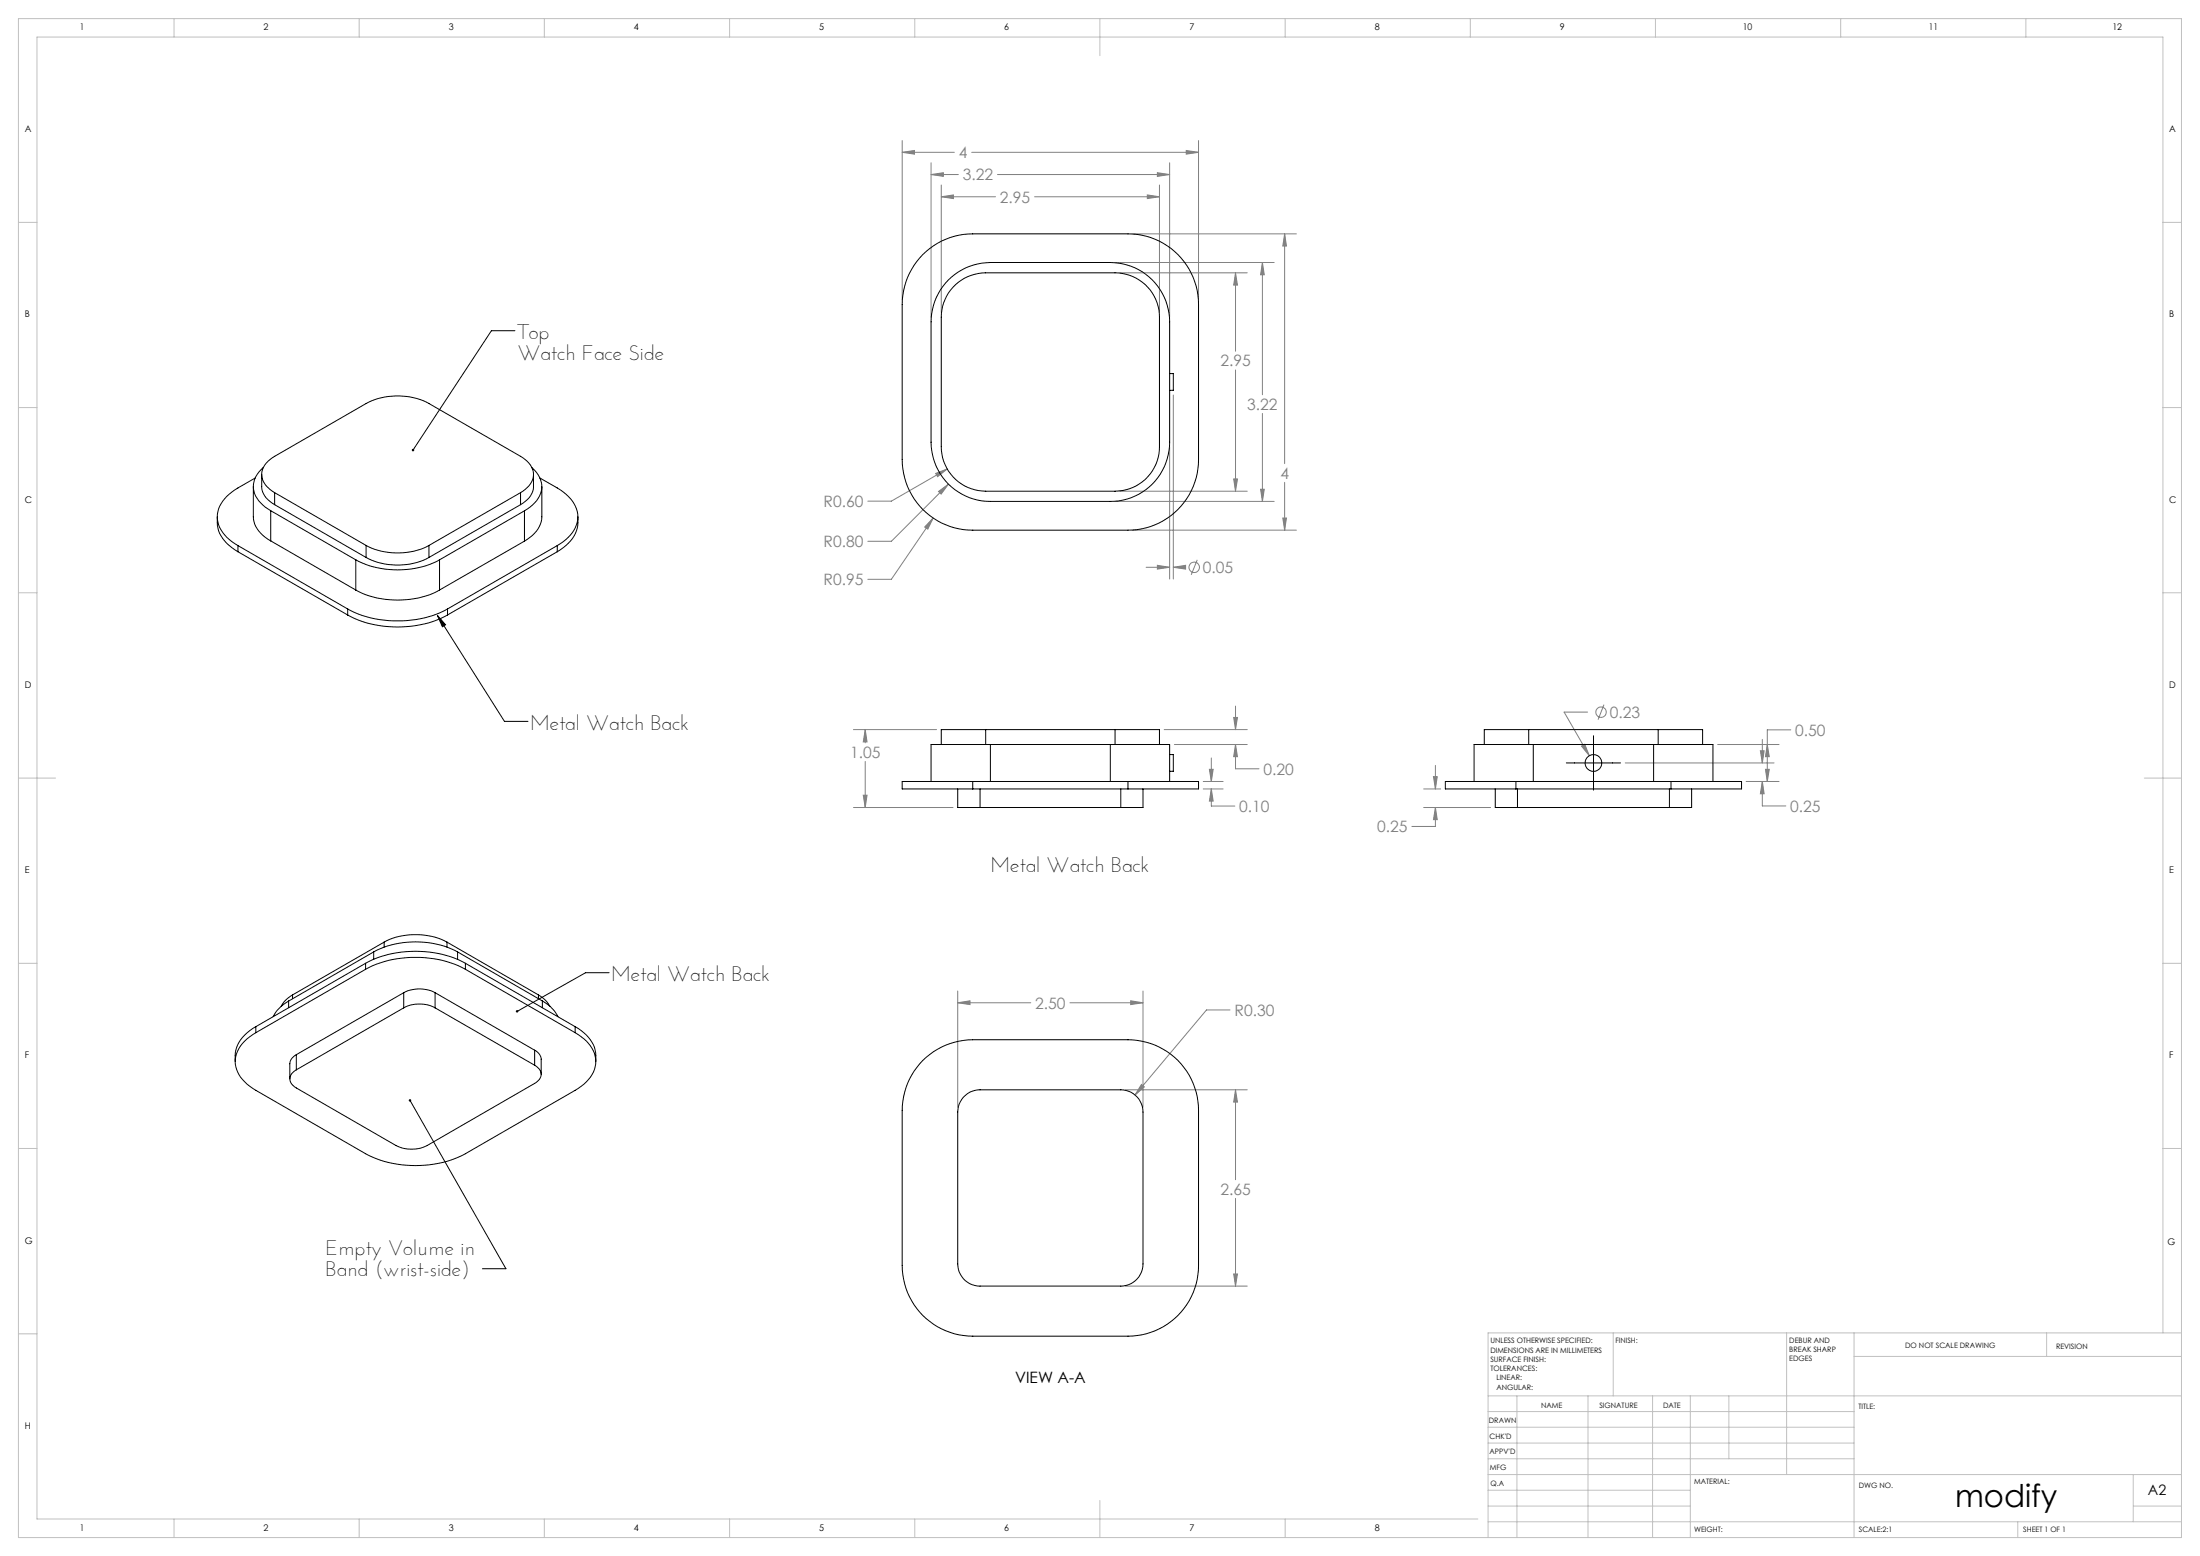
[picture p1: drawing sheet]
<svg xmlns="http://www.w3.org/2000/svg" width="594mm" height="420mm" viewBox="0 0 594 420" stroke-linecap="round" stroke-linejoin="round" font-family="sans-serif">
<g fill="none" stroke="#808080" stroke-width=".27">
<path d="M243.6 37.9v43M323.6 37.9v43M243.6 41.1l3.3-.5v1zM243.6 41.1h14.1M251.4 47.1l3.3-.5v1zM251.4 43.9v41.7M251.4 47.1h7.4M254.1 53.1l3.3-.5v1zM254.1 49.9v34.5M254.1 53.1h14.7M262.4 41.1h61.2M269.3 47.1h46.5"/>
<path d="M279.3 53.1h33.8M309.8 52.6l3.3 .5-3.3 .5zM312.5 46.6l3.3 .5-3.3 .5zM313.1 49.9v34.5M315.8 43.9v41.7M320.3 40.6l3.3 .5-3.3 .5zM301.1 70.9h42.9M302.3 73.6h34.5M305.8 63.1h44.2M333.6 73.6l.5 3.4h-1zM333.6 73.6v21.2M340.9 70.9l.4 3.3h-.9z"/>
<path d="M340.9 70.9v35.7M346.9 63.1l.4 3.3h-.9zM346.9 63.1v62M333.6 99.9v32.7M316.8 106.6v49.7M340.9 111.6v23.7M252 139.8l-1.5 3-.8-.5zM252 139.8l-11.3 16.6h-6.4M252.6 127.8l3.1-1.2-2.5 2.1zM253.4 132.7l2.7-2-2 2.7zM255.7 126.6l-15 8.7h-6.4M256.1 130.7l-15.4 15.4h-6.4"/>
<path d="M301.1 135.3h42.9M302.3 132.6h34.5M315.8 120.6v35.7M333.1 129.3h1l-.5 3.3zM340.4 132.1h.9l-.4 3.2zM346.4 139.8h.9l-.4 3.3zM346.9 130.2v12.9M305.8 143.1h44.2M309.5 153.1h6.3M312.5 152.6l3.3 .5-3.3 .5zM316.8 153.1l3.3-.5v1zM316.8 153.1h2"/>
<path d="M323.3 151.1l-1.7 4.1M230.4 196.9h22.5M233.6 196.9l.5 3.4h-1zM233.6 196.9v3.6M314.3 196.9h22.5M333.1 193.7h1l-.5 3.2zM333.6 190.6v6.3M428.7 192.2h-6.4l6.8 11.8M433.1 190.2l-1.6 4.1M475.8 199.6v6.3M483.5 197h-6.3v13.9M230.4 218h26.9"/>
<path d="M233.1 214.6h1l-.5 3.4zM233.6 205.5v12.5M317.1 201h19.7M324.9 213h5.3M324.9 210.9h5.3M326.5 207.7h1.1l-.5 3.2zM327.1 213l.5 3.2h-1.1zM327.1 213v4.6h6.3M327.1 204.6v6.3M333.6 201l.5 3.2h-1zM333.6 201v6.5h6.3M384.4 213h4.6"/>
<path d="M384.4 218h18M387 209.6h1.1l-.5 3.4zM387.6 218l.5 3.2h-1.1zM387.6 218v5.1h-6.4M387.6 206.6v6.4M427 201.4l.9-.5 1.2 3.1zM438.8 205.9h40.2M463.8 201h16.5M471.5 210.9h8.8M475.3 202.7h1l-.5 3.2zM475.8 210.9l.5 3.4h-1zM475.8 210.9v6.6h6.4"/>
<path d="M476.7 207.7h1l-.5 3.2zM477.2 201l.5 3.2h-1zM258.6 270.7l3.3-.6v1.1zM258.6 267.5v31.4M258.6 270.7h19.7M288.9 270.7h19.7M305.3 270.1l3.3 .6-3.3 .5zM308.6 267.5v31.4M332.1 272.6h-6.3l-19.3 23M303.9 294.2h32.9M308.2 292.7l.8 .7-2.5 2.2zM333.6 294.2l.5 3.3h-1z"/>
<path d="M333.6 294.2v24.2M333.6 323.5v23.7M303.9 347.2h32.9M333.1 343.9h1l-.5 3.3z"/>
<circle cx="322.4" cy="153.1" r="1.41"/>
<circle cx="432.3" cy="192.2" r="1.41"/>
</g>
<path d="M139 89.3h-6.3l-21.2 32.2M118.1 166.1l2.2 2.5-.8 .6zM118.1 166.1l18.1 28.6h6.4M430.2 198.6v14.7M422.9 205.9h14.7M164.5 262.6h-6.4l-18.5 10.4M110.7 297l25.9 45.5h-6.4" fill="none" stroke="#000" stroke-width=".27"/>
<g fill="none" stroke="#c0c0c0" stroke-width=".27">
<path d="M5 5h584v410h-584zM47 5v5M97 5v5M147 5v5M197 5v5M247 5v5M297 5v10M347 5v5M397 5v5M447 5v5M497 5v5M547 5v5"/>
<path d="M5 60h5M584 60h5M5 110h5M584 110h5M5 160h5M584 160h5M5 210h10M579 210h10M5 260h5M584 260h5M5 310h5M584 310h5"/>
<path d="M435.6 359.8v17M482.4 359.8v38.2M500.6 359.8v55.2M552.6 359.8v6.3M584 359.8v-349.8h-574v400h389M589 359.8h-187.2v55.2M5 360h5M401.8 376.8h187.2M409.6 376.8v38.2M428.8 376.8v38.2M446.2 376.8v38.2M456.4 376.8v38.2"/>
<path d="M466.8 376.8v17M500.6 366.1h88.4M401.8 393.8h98.8M401.8 389.5h98.8M401.8 385.3h98.8M401.8 381h98.8M401.8 398h187.2M576 398v12.8M47 410v5M97 410v5M147 410v5M197 410v5"/>
<path d="M247 410v5M297 405v10M347 410v5M401.8 410.8h187.2M401.8 406.5h54.6M401.8 402.3h54.6M544.8 410.8v4.2M576 406.5h13"/>
</g>
<path d="M111.3 121.2l-.1 .3 .1 .3 .2-.3-.2 .3a.33 .33 0 0 0 .5-.3 .33 .33 0 0 0-.5-.3zM118.1 166.1l2.2 2.5-.8 .6zM110.5 296.8a.35 .35 0 0 0 0 .6 .35 .35 0 0 0 .5-.3 .35 .35 0 0 0-.5-.4l.2 .3zM139.4 272.7l-.1 .5 .3-.2-.3 .2a.35 .35 0 0 0 .5 .1 .35 .35 0 0 0 .1-.5 .35 .35 0 0 0-.5-.1z" fill="#000"/>
<path d="M327.1 213l.5 3.2h-1.1zM326.5 207.7h1.1l-.5 3.2zM333.1 193.7h1l-.5 3.2zM333.6 201l.5 3.2h-1zM233.1 214.6h1l-.5 3.4zM233.6 196.9l.5 3.4h-1zM346.9 63.1l.4 3.3h-.9zM346.4 139.8h.9l-.4 3.3zM340.4 132.1h.9l-.4 3.2zM340.9 70.9l.4 3.3h-.9zM333.6 73.6l.5 3.4h-1zM333.1 129.3h1l-.5 3.3zM312.5 152.6l3.3 .5-3.3 .5zM316.8 153.1l3.3-.5v1zM243.6 41.1l3.3-.5v1zM320.3 40.6l3.3 .5-3.3 .5zM251.4 47.1l3.3-.5v1zM312.5 46.6l3.3 .5-3.3 .5zM254.1 53.1l3.3-.5v1zM309.8 52.6l3.3 .5-3.3 .5zM252.6 127.8l.6 .9 2.5-2.1zM253.4 132.7l.7 .7 2-2.7zM252 139.8l-2.3 2.5 .8 .5zM476.7 207.7h1l-.5 3.2zM477.2 201l.5 3.2h-1zM475.3 202.7h1l-.5 3.2zM475.8 210.9l.5 3.4h-1zM387.6 218l.5 3.2h-1.1zM387 209.6h1.1l-.5 3.4zM427 201.4l2.1 2.6-1.2-3.1zM258.6 270.7l3.3-.6v1.1zM305.3 270.1l3.3 .6-3.3 .5zM333.6 294.2l.5 3.3h-1zM333.1 343.9h1l-.5 3.3zM308.2 292.7l-1.7 2.9 2.5-2.2z" fill="#808080"/>
<g fill="none" stroke="#000" stroke-width=".27">
<path d="M249.2 68.7a19.2 19.2 0 0 1 13.4-5.6h42a19 19 0 0 1 19 19.1v41.9a19 19 0 0 1-19 19h-42a19 19 0 0 1-19-19v-41.9a19 19 0 0 1 5.6-13.5zM256.1 75.5a15.9 15.9 0 0 1 11.3-4.6h32.4a16 16 0 0 1 16 16v32.5a16 16 0 0 1-16 15.9h-32.4a16 16 0 0 1-16-15.9v-32.5a16.1 16.1 0 0 1 4.7-11.4zM257.3 77.5a12 12 0 0 1 8.8-3.9h35a12 12 0 0 1 12 12v35a12 12 0 0 1-12 12h-35a12 12 0 0 1-12-12v-35a11.8 11.8 0 0 1 3.2-8.1zM315.8 100.8h1v4.6h-1M58.7 139.5a9.1 9.1 0 0 0 4.7 8.9l.8 .5M68.4 131.3v8.2a7.9 7.9 0 0 0 4.7 6.5M68.9 129l-4.7 2.7a9.3 9.3 0 0 0-5.5 8.5 9.8 9.8 0 0 0 5.5 7.1M70.7 128.1v3.2a5.9 5.9 0 0 0 3.5 4.9M71.1 126.2a6.2 6.2 0 0 0-.2 10.1l2.2 1.5M73.1 137.8l23 13.3M73.1 137.8v8.2M74.2 133a5.7 5.7 0 0 1-3.5-5.8 6.7 6.7 0 0 1 3.5-4l24.6-14.3a18.6 18.6 0 0 1 17 0l24.7 14.3a5.7 5.7 0 0 1 3.5 5.7 6.7 6.7 0 0 1-3.5 4.1"/>
<path d="M74.2 136.2l24.6 14.3M74.2 133l24.6 14.2M74.2 133v3.2M140.5 136.2l-24.7 14.3M140.5 133l-24.7 14.2M140.5 133v3.2M141.6 137.9l-22.9 13.2M141.6 137.9v8.2M143.6 126.2a6.2 6.2 0 0 1 .2 10.1l-2.2 1.6M144 128.1v3.2a5.9 5.9 0 0 1-3.5 4.9M145.8 129l4.7 2.7a9.3 9.3 0 0 1 5.5 8.5 9.8 9.8 0 0 1-5.5 7.1M146.3 131.4v8.1a8 8 0 0 1-4.7 6.6"/>
<path d="M156 139.5a9.1 9.1 0 0 1-4.7 8.9l-.8 .5M64.2 147.3l29.7 17.1M64.2 147.3v1.6M64.2 148.9l29.7 17.1M73.1 146l23 13.3M96.1 159.3a24.9 24.9 0 0 0 22.6 0M96.1 151.1a24.9 24.9 0 0 0 22.6 0M96.1 151.1v8.2M98.8 150.5a18.6 18.6 0 0 0 17 0M98.8 147.2a18.9 18.9 0 0 0 17 0M98.8 147.2v3.3M115.8 147.2v3.3"/>
<path d="M118.7 151.1v8.2M141.6 146.1l-22.9 13.2M150.5 147.3l-29.7 17.1M150.5 147.3v1.6M150.5 148.9l-29.7 17.1M93.9 164.4a29.9 29.9 0 0 0 26.9 0M93.9 166a29.6 29.6 0 0 0 26.9 0M93.9 164.4v1.6M120.8 164.4v1.6M266.1 196.9h-12v4.1M266.1 196.9v4.1M266.1 196.9h35"/>
<path d="M301.1 196.9h12v4.1M301.1 196.9v4.1M412.8 196.9h-12v4.1M412.8 196.9h34.9M412.8 196.9v4.1M447.7 196.9h12v4.1M447.7 196.9v4.1M258.6 213v5h6M262.6 210.9h-19v2.1h19M262.6 210.9v2.1M262.6 213h42M262.6 210.9h42"/>
<path d="M264.6 213v5M264.6 218h38M267.4 201h-16v9.9M267.4 201v9.9M267.4 201h32.4M299.8 201h16v9.9M299.8 201v9.9M302.6 213v5M304.6 210.9h19v2.1h-19M304.6 210.9v2.1M308.6 213v5h-6M315.8 203.7h1v4.5h-1"/>
<path d="M403.7 213v5h6M409.3 210.9h-19.1v2.1h19.1M409.3 213h41.9M409.3 210.9h41.9M409.3 210.9v2.1M409.7 218h41M409.7 213v5M414 201h-16v9.9M414 201h32.5M414 201v9.9M446.5 201h16v9.9M446.5 201v9.9"/>
<path d="M450.7 213v5M451.2 210.9h19v2.1h-19M451.2 210.9v2.1M456.7 213v5h-6M100.9 256.9a25 25 0 0 1 22.6 0M100.9 256.9l-23 13.3M100.9 256.9v2M103.7 254.3a18.8 18.8 0 0 1 17 0M103.7 254.3l-24.7 14.3M103.7 254.3v1.3M120.7 254.3l24.7 14.3M120.7 254.3v1.3"/>
<path d="M123.5 256.9l22.9 13.3M123.5 256.9v2.1M69.1 278.7a9.5 9.5 0 0 0-5.6 7.8 9.5 9.5 0 0 0 5.6 7.8l29.6 17.1a29.9 29.9 0 0 0 27 0l29.6-17.1a9.5 9.5 0 0 0 5.6-7.8 9.5 9.5 0 0 0-5.6-7.8M69.1 277.1a9.5 9.5 0 0 0-5.6 9.4M69.1 277.1v1.6M77.9 270.2a10 10 0 0 0-4.1 4.2M77.9 270.2v1.8M79 268.6l-1.8 1.3-1.3 1.7M79 268.6v1M98.7 261.6a29.9 29.9 0 0 1 27 0M98.7 260a29.6 29.6 0 0 1 27 0M98.7 261.6l-29.6 17.1"/>
<path d="M98.7 260v1.6M98.7 260l-29.6 17.1M109 268a9.2 9.2 0 0 1 8.5 0M109 272a9.2 9.2 0 0 1 8.5 0M109 268l-29 16.7M109 272l-29 16.8M109 268v4M117.5 268l26.9 15.5M117.5 272l26.9 15.5M117.5 268v4M125.7 261.6l29.6 17.1M125.7 260v1.6"/>
<path d="M125.7 260l29.6 17.1M145.4 268.6l1.8 1.3 1.2 1.7M145.4 268.6v.9M146.4 270.2a10.1 10.1 0 0 1 4.2 4.2M146.4 270.2v1.8M155.3 277.1a9.5 9.5 0 0 1 5.6 9.4M155.3 277.1v1.6M80 284.7l-1.2 1-.4 .8-.2 4.7M80 284.7v4.1M144.4 283.5l.8 .6 .8 1.2 .1 4.7M144.4 287.5a2.5 2.5 0 0 1 .8 4.3l-29.8 17.4a9.5 9.5 0 0 1-8.5 0l-26.9-15.5a2.6 2.6 0 0 1-1.7-2.5 2.6 2.6 0 0 1 1.7-2.4M144.4 283.5v4"/>
<path d="M249.2 286.2a19.2 19.2 0 0 1 13.4-5.5h42a19 19 0 0 1 19 19v41.9a19 19 0 0 1-19 19.1h-42a19 19 0 0 1-19-19.1v-41.9a19.2 19.2 0 0 1 5.6-13.5zM260.1 296.2l.5-.5a5.8 5.8 0 0 1 4-1.5h38a6.1 6.1 0 0 1 6 6v41a6 6 0 0 1-6 6h-38a6 6 0 0 1-6-6v-41l.4-2.2z"/>
<circle cx="430.2" cy="206" r="2.25"/>
</g>
<text font-size="8.5" x="527.9" y="406.7">modify</text>
<g font-size="5.6">
<text x="139.7" y="91.4">Top</text>
<text x="139.7" y="97.1">Watch Face Side</text>
<text x="143.2" y="196.9">Metal Watch Back</text>
<text x="267.5" y="235.4">Metal Watch Back</text>
<text x="165" y="264.7">Metal Watch Back</text>
<text x="87.9" y="338.9">Empty Volume in</text>
<text x="87.9" y="344.5">Band (wrist-side)</text>
</g>
<g font-size="4.2" fill="#808080">
<text x="258.9" y="42.7">4</text>
<text x="260" y="48.7">3.22</text>
<text x="270" y="54.7">2.95</text>
<text x="329.5" y="98.9">2.95</text>
<text x="336.8" y="110.7">3.22</text>
<text x="345.7" y="129.3">4</text>
<text x="222.4" y="136.9">R0.60</text>
<text x="222.4" y="147.7">R0.80</text>
<text x="324.8" y="154.7">0.05</text>
<text x="222.4" y="158">R0.95</text>
<text x="434.6" y="193.8">0.23</text>
<text x="484.7" y="198.6">0.50</text>
<text x="229.5" y="204.6">1.05</text>
<text x="341.1" y="209.1">0.20</text>
<text x="334.6" y="219.2">0.10</text>
<text x="483.4" y="219.1">0.25</text>
<text x="371.8" y="224.7">0.25</text>
<text x="279.5" y="272.2">2.50</text>
<text x="333.3" y="274.2">R0.30</text>
<text x="329.5" y="322.6">2.65</text>
</g>
<text font-size="4.2" x="274.1" y="373.4">VIEW A-A</text>
<text font-size="3.9" x="579.9" y="403.6">A2</text>
<g font-size="2.5">
<text x="21.6" y="8.2">1</text>
<text x="71.2" y="8.2">2</text>
<text x="121.2" y="8.2">3</text>
<text x="171.2" y="8.2">4</text>
<text x="221.2" y="8.2">5</text>
<text x="271.2" y="8.2">6</text>
<text x="321.2" y="8.2">7</text>
<text x="371.2" y="8.2">8</text>
<text x="421.2" y="8.2">9</text>
<text x="470.5" y="8.2">10</text>
<text x="520.8" y="8.2">11</text>
<text x="570.3" y="8.2">12</text>
<text x="6.7" y="35.7">A</text>
<text x="585.7" y="35.7">A</text>
<text x="6.7" y="85.7">B</text>
<text x="585.7" y="85.7">B</text>
<text x="6.7" y="135.7">C</text>
<text x="585.7" y="135.7">C</text>
<text x="6.7" y="185.7">D</text>
<text x="585.7" y="185.7">D</text>
<text x="6.7" y="235.7">E</text>
<text x="585.7" y="235.7">E</text>
<text x="6.7" y="285.7">F</text>
<text x="585.7" y="285.7">F</text>
<text x="6.7" y="335.7">G</text>
<text x="585.2" y="336">G</text>
<text x="6.7" y="385.7">H</text>
<text x="21.6" y="413.2">1</text>
<text x="71.2" y="413.2">2</text>
<text x="121.2" y="413.2">3</text>
<text x="171.2" y="413.2">4</text>
<text x="221.2" y="413.2">5</text>
<text x="271.2" y="413.2">6</text>
<text x="321.2" y="413.2">7</text>
<text x="371.2" y="413.2">8</text>
</g>
<g font-size="2">
<text x="402.4" y="362.6">UNLESS OTHERWISE SPECIFIED:</text>
<text x="402.4" y="365.1">DIMENSIONS ARE IN MILLIMETERS</text>
<text x="436.2" y="362.6">FINISH:</text>
<text x="483.1" y="362.5">DEBUR AND</text>
<text x="483.1" y="365">BREAK SHARP</text>
<text x="514.4" y="364">DO NOT SCALE DRAWING</text>
<text x="555.1" y="364.2">REVISION</text>
<text x="402.4" y="367.6">SURFACE FINISH:</text>
<text x="402.4" y="370.1">TOLERANCES:</text>
<text x="483.1" y="367.5">EDGES</text>
<text x="404" y="372.6">LINEAR:</text>
<text x="404" y="375.1">ANGULAR:</text>
<text x="416.1" y="380">NAME</text>
<text x="431.8" y="379.9">SIGNATURE</text>
<text x="449" y="379.9">DATE</text>
<text x="501.8" y="380.2">TITLE:</text>
<text x="402" y="384.1">DRAWN</text>
<text x="402.2" y="388.3">CHK'D</text>
<text x="402.2" y="392.4">APPV'D</text>
<text x="402.3" y="396.8">MFG</text>
<text x="402.5" y="401.1">Q.A</text>
<text x="457.4" y="400.5">MATERIAL:</text>
<text x="501.9" y="401.6">DWG NO.</text>
<text x="457.4" y="413.5">WEIGHT:</text>
<text x="501.9" y="413.6">SCALE:2:1</text>
<text x="546.3" y="413.6">SHEET 1 OF 1</text>
</g>
</svg>
